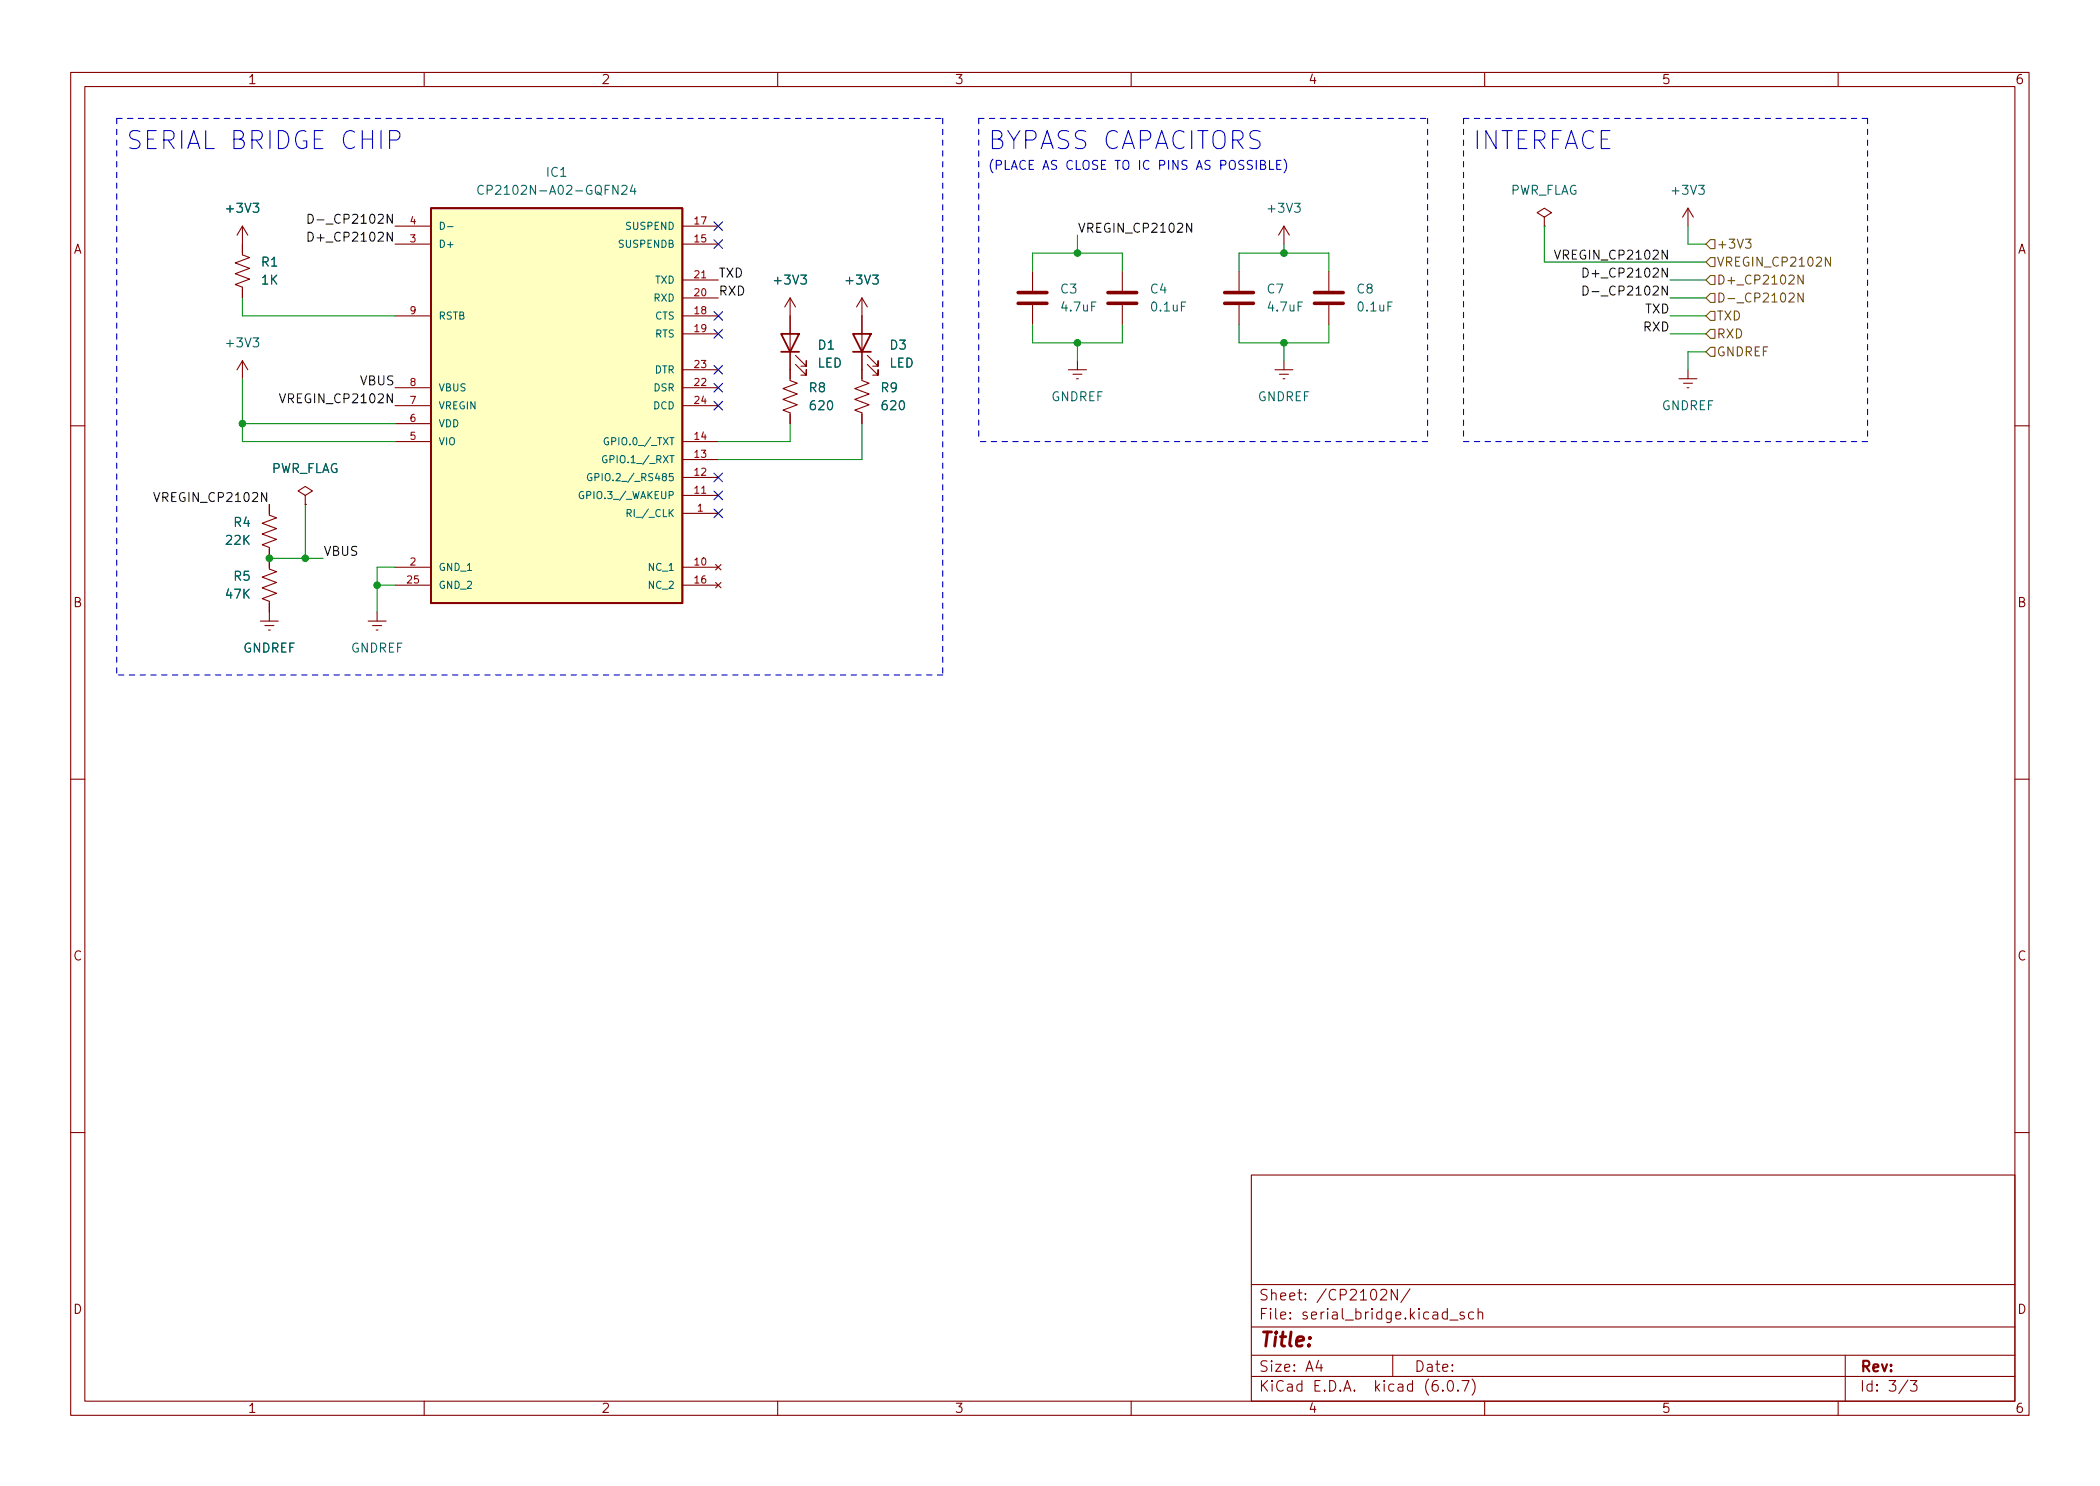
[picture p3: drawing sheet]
<svg xmlns="http://www.w3.org/2000/svg" width="297mm" height="210mm" viewBox="0 0 297 210" stroke-linecap="round" stroke-linejoin="round" font-family="sans-serif">
<g fill="none" stroke="#840000" stroke-width=".15">
<path d="M10 10.2h277v190.1h-277zM12 12.2h273v186.1h-273zM60 10.2v2M110 10.2v2M160 10.2v2M210 10.2v2M260 10.2v2M34.3 32v4.1l1 .3-2 .8 2 .8-2 .7 2 .8-2 .8 1 .3v1.6M34.3 32l-.8 1.3M34.3 32l.8 1.3M55.9 34.5h5.1M55.9 32h5.1"/>
<path d="M96.5 34.5h5.1M96.5 32h5.1M96.5 39.6h5.1M146 38.3v2.8M158.7 38.3v2.8M175.3 38.3v2.8M181.6 32l-.8 1.3M181.6 32v2.5M181.6 32l.8 1.3M188 38.3v2.8M218.4 30.7l1.1-.6-1.1-.6-1 .6 1 .6v1.3M218.4 32h.1"/>
<path d="M238.8 29.5l-.8 1.2M238.8 29.5v2.5M238.8 29.5l.7 1.2M34.3 51v2.6M34.3 51l-.8 1.3M34.3 51l.8 1.3M55.9 54.9h5.1M55.9 44.7h5.1M55.9 57.4h5.1M55.9 59.9h5.1M96.5 54.9h5.1M96.5 52.3h5.1"/>
<path d="M96.5 44.7h5.1M96.5 47.2h5.1M96.5 42.2h5.1M96.5 57.4h5.1M111.8 42.2v11.6l1 .4-2.1 .8 2.1 .7-2.1 .8 2.1 .8-2.1 .7 1.1 .4v1.5M111.8 42.2l-.8 1.2M111.8 42.2l.7 1.2M112.5 51.6l1.5 1.5v-.8v.8h-.7M112.5 50.3l1.5 1.5v-.8v.8h-.7M121.9 42.2v11.6l1 .4-2 .8 2 .7-2 .8 2 .8-2 .7 1 .4v1.5M121.9 42.2l-.7 1.2M121.9 42.2l.8 1.2"/>
<path d="M122.7 51.6l1.5 1.5v-.8v.8h-.8M122.7 50.3l1.5 1.5v-.8v.8h-.8M146 43.2v2.8M151.1 52.3h2.6M151.8 53h1.2M152.3 53.6h.2M152.4 51v1.3M158.7 43.2v2.8M175.3 43.2v2.8M180.3 52.3h2.6M181 53h1.2M181.5 53.6h.2"/>
<path d="M181.6 51v1.3M188 43.2v2.8M237.5 53.6h2.5M238.1 54.2h1.3M238.6 54.9h.3M238.8 52.3v1.3M10 60.2h2M38.1 71.4v1.5l1 .4-2 .7 2 .8-2 .8 2 .7-2 .8 1 .4v3l1 .4-2 .8 2 .7-2 .8 2 .7-2 .8 1 .4v2.8M43.2 70.1l1-.6-1-.7-1 .7 1 .6v1.3M43.2 71.4h.1M55.9 62.5h5.1M96.5 72.6h5.1"/>
<path d="M96.5 70.1h5.1M96.5 67.6h5.1M96.5 65h5.1M96.5 62.5h5.1M101.2 79.9l.8 .7M102 79.9l-.8 .7M285 60.2h2M36.8 87.9h2.6M37.5 88.5h1.2M38 89.1h.2M52.1 87.9h2.5M52.7 88.5h1.3"/>
<path d="M53.2 89.1h.3M53.3 86.6v1.3M55.9 80.3h5.1M55.9 82.8h5.1M96.5 80.3h5.1M96.5 82.8h5.1M101.2 82.4l.8 .8M102 82.4l-.8 .8M10 110.2h2M285 110.2h2M10 160.2h2M177 166.3h108v32h-108z"/>
<path d="M285 160.2h2M60 198.3v2M110 198.3v2M160 198.3v2M177 194.8h108M177 191.8h108M177 187.8h108M177 181.8h108M186.5 192.5l-.4 1h1M186.9 193v1M195.3 182.6l.2-.2 .5 .1a.41 .41 0 0 1 .1 .6l-.9 .8h.9M197 191.8v3"/>
<path d="M197.6 182.4v1.5l-.8-1.5v1.5M199.4 182.4l-1.3 1.9M204.1 196.7v.1h-.1l.1-.1v.1M204.9 195.4a.36 .36 0 0 1 .6 .2 .77 .77 0 0 1-.4 1.2 1 1 0 0 1-.2-1.4zM205.1 186.8h1.1M206.2 196.7l.1 .1h-.1h-.1l.1-.1v.1M206.8 195.3h1l-.7 1.5M207.1 185.7l-.4-.1-.2 .2 .1 .3 .5 .1v.1v.3h-.2h-.4M208.2 195.1a1.72 1.72 0 0 1 0 2.3M208.4 185.7l-.4-.1-.3 .3v.4l.2 .3h.1h.4M209.1 185.8a.37 .37 0 0 1 .6 0v.8M209.1 185.1v1.5"/>
<path d="M210 198.3v2M260 198.3v2M261 191.8v6.5M269.9 195.3l-1.3 1.9M270.2 195.3h1l-.6 .6a.41 .41 0 0 1 .6 .3v.3l-.2 .3h-.6l-.2-.1"/>
</g>
<path d="M61 29.5h35.5v55.8h-35.5zM110.5 47.2h2.5l-1.2 2.6zM110.5 49.8h2.5M120.6 47.2h2.6l-1.3 2.6zM120.6 49.8h2.6" fill="none" stroke="#840000" stroke-width=".25"/>
<path d="M144 42.9h4.1M144 41.4h4.1M156.7 42.9h4.1M156.7 41.4h4.1M173.2 42.9h4.1M173.2 41.4h4.1M185.9 42.9h4.1M185.9 41.4h4.1" fill="none" stroke="#840000" stroke-width=".51"/>
<path d="M61 29.5h35.5v55.8h-35.5z" fill="#ffffc2" stroke="#ffffc2" stroke-width=".14"/>
<path d="M62.3 31.4a.51 .51 0 0 1 .6 .5 .51 .51 0 0 1-.6 .6zM63.3 32.1h.8M68.4 26.3a.51 .51 0 0 0-.7 0 .51 .51 0 0 0-.1 .6 .48 .48 0 0 0 .2 .5 .48 .48 0 0 0 .6 0M89.5 26.2l-.3 .9h.8M89.8 26.6v.9M82.5 69.6a.47 .47 0 0 0-.6 .4 .47 .47 0 0 0 .6 .5l.1-.4h-.2M83.7 67.1a.47 .47 0 0 0-.6 .4 .47 .47 0 0 0 .6 .5v-.4h-.2M85.8 64.5a.47 .47 0 0 0-.6 .5 .47 .47 0 0 0 .6 .4v-.4h-.1M86 62a.47 .47 0 0 0-.5 .4 .47 .47 0 0 0 .5 .5l.1-.4h-.2M88.7 72.6h.5l.1-.2-.1-.2-.5-.1v1" fill="none" stroke="#006464" stroke-width=".15"/>
<path d="M241.9 33.9h.7v1.3h-.7l-.6-.7zM241.9 39h.7v1.3h-.7l-.6-.7zM241.9 36.4h.7v1.3h-.7l-.6-.6zM246.9 33.8h.8l-.4 .5 .3 .1v.6l-.2 .1h-.3l-.2-.1M255.1 38.9v1.3l-.8-1.3v1.3M258.9 36.4v1.3l-.7-1.3v1.3M241.9 41.5h.7v1.3h-.7l-.6-.6zM241.9 49.1h.7v1.3h-.7l-.6-.6zM241.9 46.6h.7v1.3h-.7l-.6-.7zM241.9 44.1h.7v1.2h-.7l-.6-.6zM253.1 41.6l.1-.1h.3l.2 .1 .1 .2-.1 .2-.7 .7h.8M255.1 41.5v1.2l-.8-1.2v1.2" fill="none" stroke="#725600" stroke-width=".15"/>
<path d="M43.6 30.3a.64 .64 0 0 1 .7 .7 .64 .64 0 0 1-.7 .6zM43.6 32.9a.64 .64 0 0 1 .7 .6 .64 .64 0 0 1-.7 .6zM44.9 31.1h.9M168.6 31.6v1.3l-.8-1.3v1.3M219.9 35.4l.4 1.3 .4-1.3M223.9 37.9a.64 .64 0 0 1 .8 .7 .64 .64 0 0 1-.8 .6zM39.5 55.7l.5 1.3 .4-1.3M223.9 40.5a.64 .64 0 0 1 .8 .6 .64 .64 0 0 1-.8 .6zM225.2 41.3h1M21.8 69.7l.4 1.3 .4-1.3" fill="none" stroke="#0f0f0f" stroke-width=".15"/>
<path d="M55.1 19.8h1a.69 .69 0 0 0 .5-.7 .69 .69 0 0 0-.5-.6h-1v2.5M178.3 23.3l.5-.1 .2-.1-.2-.3-.5-.1v1.3h.5l.2-.3a.33 .33 0 0 0-.3-.4M179.6 22.7v1.3h.6M180.6 23.3h.4M181.2 22.7h-.6v1.3h.6M181.6 22.5a1.46 1.46 0 0 1 0 2" fill="none" stroke="#0000c2" stroke-width=".15"/>
<path d="M16.5 16.8v78.7M16.5 16.8h116.8M133.3 16.8v78.7M138.4 16.8v45.7M138.4 16.8h63.5M201.9 16.8v45.7M207 16.8h57.2M207 16.8v45.7M264.2 16.8v45.7M201.9 62.5h-63.5M264.2 62.5h-57.2M133.3 95.5h-116.8" fill="none" stroke="#0000c2" stroke-width=".15" stroke-dasharray=".8 .8"/>
<g fill="none" stroke="#009600" stroke-width=".15">
<path d="M146 38.3v-2.5h12.7v2.5M152.4 33.3v2.5M175.3 38.3v-2.5h12.7v2.5M181.6 34.5v1.3M218.4 32v5.1h22.9M236.2 39.6h5.1M238.8 32v2.5h2.5M34.3 42.2v2.5h21.6M34.3 53.6v8.9h21.6M34.3 59.9h21.6M111.8 59.9v2.6h-10.2M121.9 59.9v5.1h-20.3"/>
<path d="M146 46v2.5h12.7v-2.5M152.4 48.5v2.5M175.3 46v2.5h12.7v-2.5M181.6 48.5v2.5M236.2 47.2h5.1M236.2 44.7h5.1M236.2 42.2h5.1M241.3 49.8h-2.5v2.5M38.1 79h7.6M43.2 71.4v7.6M53.3 82.8h2.6M55.9 80.3h-2.6v6.3"/>
</g>
<g fill="none" stroke="#000084" stroke-width=".15">
<path d="M101 33.9l1.2 1.2M101 31.4l1.2 1.2M102.2 33.9l-1.2 1.2M102.2 31.4l-1.2 1.2M101 46.6l1.2 1.2M101 44.1l1.2 1.2M101 51.7l1.2 1.2M101 56.8l1.2 1.2M101 54.2l1.2 1.3M102.2 46.6l-1.2 1.2M102.2 44.1l-1.2 1.2M102.2 51.7l-1.2 1.2"/>
<path d="M102.2 56.8l-1.2 1.2M102.2 54.2l-1.2 1.3M101 69.5l1.2 1.2M101 66.9l1.2 1.3M101 72l1.2 1.2M102.2 69.5l-1.2 1.2M102.2 66.9l-1.2 1.3M102.2 72l-1.2 1.2"/>
</g>
<g fill="#009600" stroke="#009600" stroke-width=".15">
<circle cx="181.6" cy="48.5" r=".46"/>
<circle cx="152.4" cy="48.5" r=".46"/>
<circle cx="181.6" cy="35.8" r=".46"/>
<circle cx="152.4" cy="35.8" r=".46"/>
<circle cx="43.2" cy="79" r=".46"/>
<circle cx="34.3" cy="59.9" r=".46"/>
<circle cx="53.3" cy="82.8" r=".46"/>
<circle cx="38.1" cy="79" r=".46"/>
</g>
<g font-size="3.5" fill="#0000c2">
<text x="17.8" y="21.1">SERIAL BRIDGE CHIP</text>
<text x="139.7" y="21.1">BYPASS CAPACITORS</text>
<text x="208.3" y="21.1">INTERFACE</text>
</g>
<text font-size="2.8" fill="#840000" x="178" y="190.6">Title:</text>
<g font-size="2.1" fill="#840000">
<text x="178" y="184">Sheet: /CP2102N/</text>
<text x="178" y="186.7">File: serial_bridge.kicad_sch</text>
<text x="178" y="196.9">KiCad E.D.A. kicad (6.0.7)</text>
<text x="178" y="194.1">Size: A4</text>
<text x="200" y="194.1">Date:</text>
<text x="263" y="194.1">Rev:</text>
<text x="263" y="196.9">Id: 3/3</text>
</g>
<g font-size="1.8" fill="#840000">
<text x="35" y="11.9">1</text>
<text x="85" y="11.9">2</text>
<text x="135" y="11.9">3</text>
<text x="185" y="11.9">4</text>
<text x="235" y="11.9">5</text>
<text x="285" y="11.9">6</text>
<text x="10.3" y="35.9">A</text>
<text x="285.3" y="35.9">A</text>
<text x="10.3" y="85.9">B</text>
<text x="285.3" y="85.9">B</text>
<text x="10.3" y="135.9">C</text>
<text x="285.3" y="135.9">C</text>
<text x="10.3" y="185.9">D</text>
<text x="285.3" y="185.9">D</text>
<text x="35" y="199.9">1</text>
<text x="85" y="199.9">2</text>
<text x="135" y="199.9">3</text>
<text x="185" y="199.9">4</text>
<text x="235" y="199.9">5</text>
<text x="285" y="199.9">6</text>
</g>
<g font-size="1.8" fill="#006464">
<text x="69.2" y="27.6">CP2102N-A02-GQFN24</text>
<text x="77.4" y="25">IC1</text>
<text x="213.5" y="27.6">PWR_FLAG</text>
<text x="236.7" y="27.6">+3V3</text>
<text x="32.2" y="30.1">+3V3</text>
<text x="179.5" y="30.1">+3V3</text>
<text x="37" y="37.7">R1</text>
<text x="37" y="40.3">1K</text>
<text x="109.7" y="40.3">+3V3</text>
<text x="119.8" y="40.3">+3V3</text>
<text x="150" y="41.5">C3</text>
<text x="162.7" y="41.5">C4</text>
<text x="179.3" y="41.5">C7</text>
<text x="192" y="41.5">C8</text>
<text x="150.3" y="44.1">4.7uF</text>
<text x="163" y="44.1">0.1uF</text>
<text x="179.5" y="44.1">4.7uF</text>
<text x="192.2" y="44.1">0.1uF</text>
<text x="32.2" y="49.1">+3V3</text>
<text x="115.6" y="52">LED</text>
<text x="115.8" y="49.5">D1</text>
<text x="125.8" y="52">LED</text>
<text x="125.9" y="49.5">D3</text>
<text x="114.5" y="55.5">R8</text>
<text x="114.7" y="58">620</text>
<text x="124.6" y="55.5">R9</text>
<text x="124.9" y="58">620</text>
<text x="148.7" y="56.8">GNDREF</text>
<text x="177.9" y="56.8">GNDREF</text>
<text x="235" y="58">GNDREF</text>
<text x="38.2" y="66.9">PWR_FLAG</text>
<text x="32" y="77.1">22K</text>
<text x="33.1" y="74.5">R4</text>
<text x="33.1" y="82.2">R5</text>
<text x="32" y="84.7">47K</text>
<text x="34.4" y="92.3">GNDREF</text>
<text x="49.6" y="92.3">GNDREF</text>
</g>
<text font-size="1.8" fill="#0000c2" x="139.7" y="24">(PLACE AS CLOSE TO IC PINS AS POSSIBLE)</text>
<g font-size="1.8" fill="#0f0f0f">
<text x="44.9" y="34.2">D+_CP2102N</text>
<text x="45.4" y="31.6">D-_CP2102N</text>
<text x="152.4" y="32.9">VREGIN_CP2102N</text>
<text x="101.6" y="39.3">TXD</text>
<text x="101.6" y="41.8">RXD</text>
<text x="220.8" y="36.7">VREGIN_CP2102N</text>
<text x="225.3" y="39.3">D+_CP2102N</text>
<text x="225.7" y="41.8">D-_CP2102N</text>
<text x="232.5" y="46.9">RXD</text>
<text x="232.7" y="44.3">TXD</text>
<text x="40.4" y="57">VREGIN_CP2102N</text>
<text x="51" y="54.5">VBUS</text>
<text x="22.7" y="71">VREGIN_CP2102N</text>
<text x="45.7" y="78.6">VBUS</text>
</g>
<g font-size="1.8" fill="#725600">
<text x="242.8" y="35.2">+3V3</text>
<text x="242.8" y="40.3">D+_CP2102N</text>
<text x="242.8" y="37.7">VREGIN_CP2102N</text>
<text x="242.8" y="42.8">D-_CP2102N</text>
<text x="242.8" y="47.9">RXD</text>
<text x="242.8" y="45.3">TXD</text>
<text x="242.8" y="50.4">GNDREF</text>
</g>
<g font-size="1.4" fill="#a90000">
<text x="58" y="34.3">3</text>
<text x="58" y="31.7">4</text>
<text x="98.3" y="34.3">15</text>
<text x="98.3" y="31.7">17</text>
<text x="98.3" y="41.9">20</text>
<text x="98.3" y="39.4">21</text>
<text x="58" y="44.4">9</text>
<text x="98.3" y="44.4">18</text>
<text x="98.3" y="47">19</text>
<text x="98.3" y="52.1">23</text>
<text x="58" y="59.7">6</text>
<text x="58" y="57.1">7</text>
<text x="58" y="54.6">8</text>
<text x="98.3" y="54.6">22</text>
<text x="98.3" y="57.1">24</text>
<text x="58" y="62.2">5</text>
<text x="98.3" y="64.8">13</text>
<text x="98.3" y="62.2">14</text>
<text x="98.3" y="69.8">11</text>
<text x="98.3" y="67.3">12</text>
<text x="98.7" y="72.4">1</text>
<text x="57.6" y="82.5">25</text>
<text x="58" y="80">2</text>
<text x="98.3" y="80">10</text>
<text x="98.3" y="82.5">16</text>
</g>
<g font-size="1.4" fill="#006464">
<text x="62" y="35">D+</text>
<text x="87.6" y="35">SUSPENDB</text>
<text x="88.7" y="32.5">SUSPEND</text>
<text x="92.7" y="40.1">TXD</text>
<text x="62" y="45.2">RSTB</text>
<text x="92.5" y="42.7">RXD</text>
<text x="92.7" y="45.2">CTS</text>
<text x="92.7" y="47.7">RTS</text>
<text x="92.6" y="52.8">DTR</text>
<text x="62" y="57.9">VREGIN</text>
<text x="62" y="55.4">VBUS</text>
<text x="92.4" y="57.9">DCD</text>
<text x="92.5" y="55.4">DSR</text>
<text x="62" y="63">VIO</text>
<text x="62" y="60.4">VDD</text>
<text x="86" y="65.5">GPIO.1_/_RXT</text>
<text x="86.1" y="63">GPIO.0_/_TXT</text>
<text x="82.5" y="70.6">GPIO.3_/_WAKEUP</text>
<text x="84.5" y="68.1">GPIO.2_/_RS485</text>
<text x="89.2" y="73.1">RI_/_CLK</text>
<text x="62" y="80.8">GND_1</text>
<text x="62" y="83.3">GND_2</text>
<text x="91.9" y="80.8">NC_1</text>
<text x="91.9" y="83.3">NC_2</text>
</g>
</svg>
